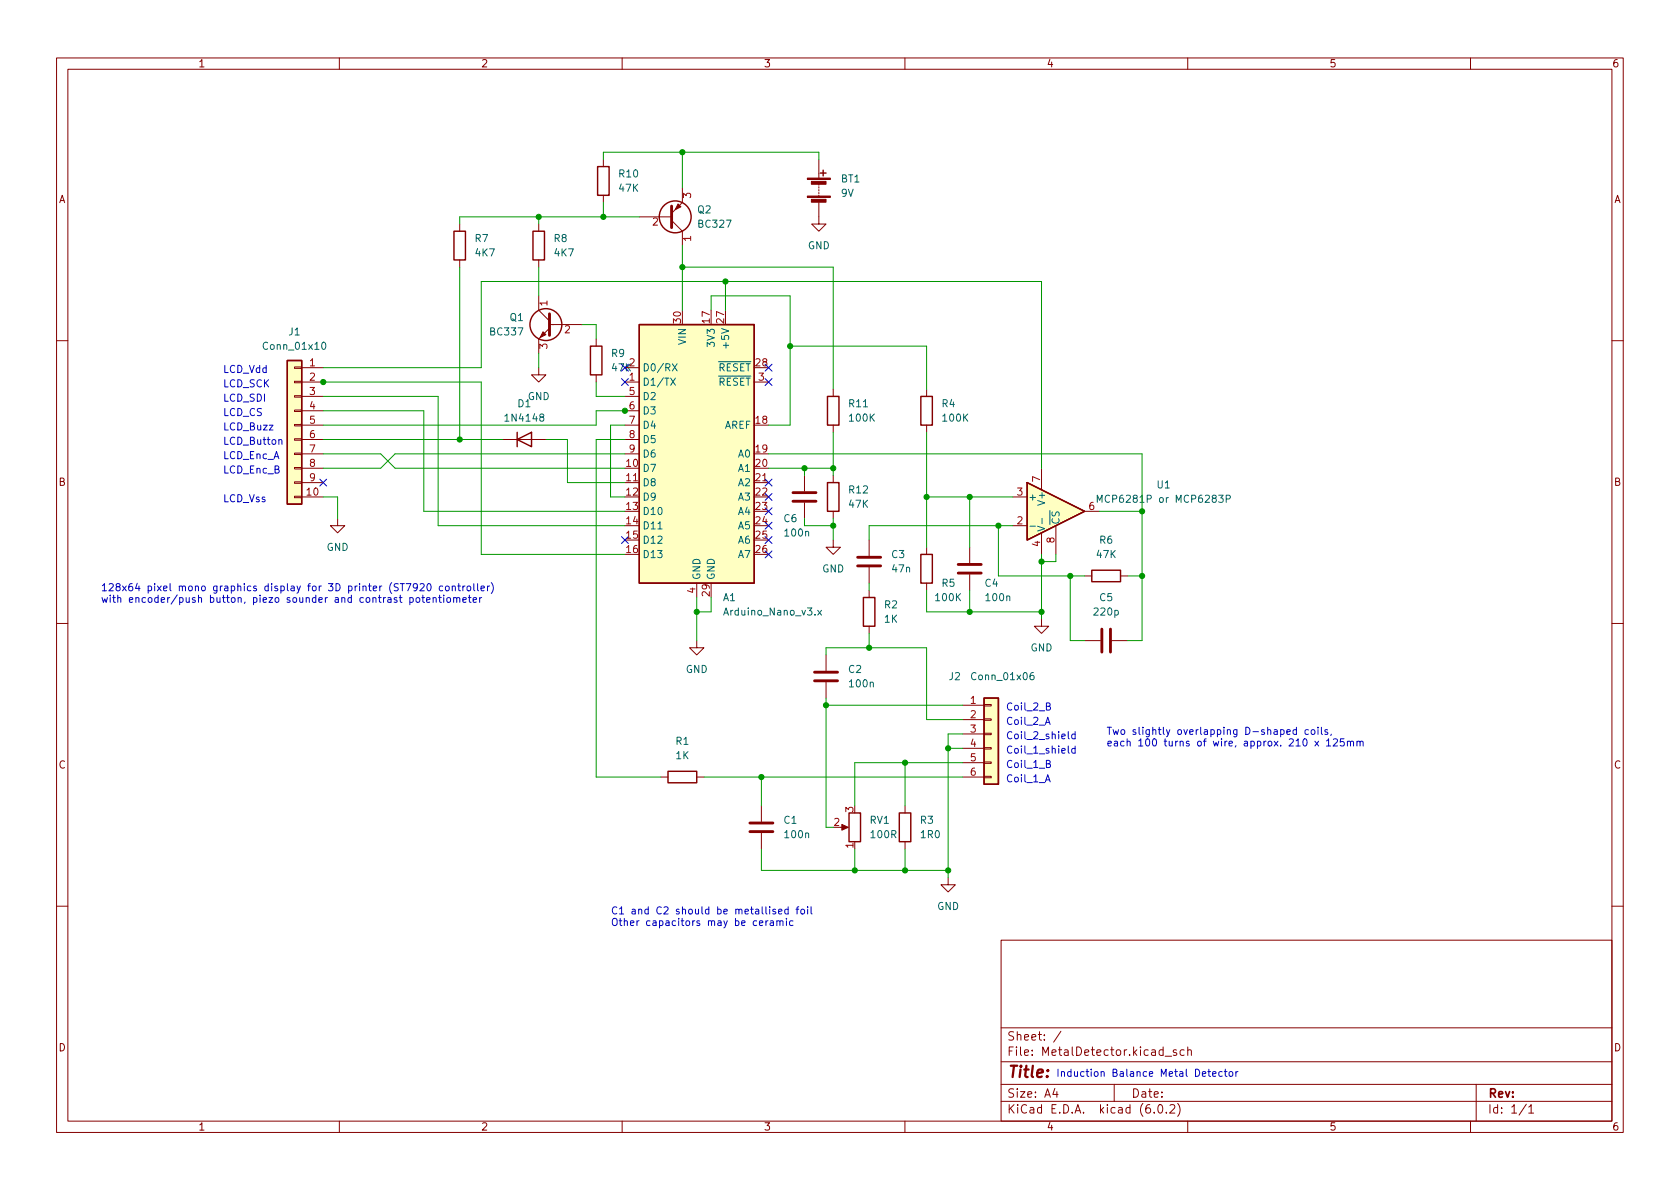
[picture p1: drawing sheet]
<svg xmlns="http://www.w3.org/2000/svg" width="297mm" height="210mm" viewBox="0 0 297 210" stroke-linecap="round" stroke-linejoin="round" font-family="sans-serif">
<g fill="none" stroke="#840000" stroke-width=".18">
<path d="M10 10.2h277v190.1h-277zM12 12.2h273v186.1h-273zM60 10.2v2M110 10.2v2M160 10.2v2M210 10.2v2M260 10.2v2M81.3 39.6v1.3M95.2 39.6v1.3M106.7 28.2v1.3M106.7 34.5v1.3M113 38.3h5.7"/>
<path d="M118.7 39l1.9 1.9v2.5M120.6 33.3v2.5l-1.9 1.9M144.8 35.8v3.8h1.2l-1.2 1.3-1.3-1.3h1.3M144.8 28.2v3.3M144.8 32.5v.3M144.8 33v.3M144.8 33.5v.3M144.8 34v.3M144.8 34.5v.3M81.3 46v1.2M95.2 46v1.2M95.2 52.3v2.6l2 1.9"/>
<path d="M97.2 58l-2 1.9v2.6M97.2 57.4h5.7M105.4 59.9v1.3M10 60.2h2M52.1 77.6h1.2v.2h-1.2zM52.1 75.1h1.2v.2h-1.2zM52.1 72.5h1.2v.3h-1.2zM52.1 70h1.2v.2h-1.2zM52.1 67.4h1.2v.3h-1.2zM52.1 64.9h1.2v.2h-1.2zM53.3 77.7h3.8M53.3 65h3.8"/>
<path d="M53.3 67.6h3.8M53.3 70.1h3.8M53.3 72.6h3.8M53.3 75.2h3.8M88.9 77.7h7.6M95.2 65v1.3h1.3l-1.3 1.3-1.2-1.3h1.2M105.4 66.3v1.3M110.5 77.7h2.5M110.5 65h2.5M110.5 67.6h2.5M110.5 70.1h2.5M110.5 72.6h2.5"/>
<path d="M110.5 75.2h2.5M133.3 67.6h2.6M147.3 68.8v1.3M147.3 75.2v1.2M163.8 68.8v1.3M163.8 75.2v1.2M285 60.2h2M52.1 87.8h1.2v.2h-1.2zM52.1 85.2h1.2v.3h-1.2zM52.1 82.7h1.2v.2h-1.2zM52.1 80.1h1.2v.3h-1.2zM53.3 87.9h3.8"/>
<path d="M53.3 80.3h3.8M53.3 82.8h3.8M53.3 85.3h3.8M59.7 91.7v1.3h1.3l-1.3 1.2-1.3-1.2h1.3M110.5 80.3h2.5M110.5 85.3h2.5M133.3 85.3h2.6M142.2 84.1v2.8M142.2 88.9v2.8M147.3 95.5v1.3h1.3l-1.3 1.2-1.3-1.2h1.3M147.3 84.1v1.2M147.3 90.4v1.3"/>
<path d="M153.7 95.5v2.8M163.8 96.8v1.2M171.4 96.8v2.8M179.1 93h2.5M179.1 87.9h2.5M184.1 82.8v3.8M184.1 94.2v3.8M186.7 93v5M191.8 90.4h2.5M10 110.2h2M123.2 113.3v1.2h1.3l-1.3 1.3-1.3-1.3h1.3M123.2 103.1v2.6"/>
<path d="M146 115.8v2.8M153.7 100.3v2.8M153.7 104.4v1.3M153.7 110.7v1.3M163.8 103.1v1.3M171.4 101.6v2.8M184.1 109.5v1.2h1.3l-1.3 1.3-1.2-1.3h1.2M191.8 101.8h1.2M191.8 113.3h2.8M196.6 113.3h2.8M198.1 101.8h1.3M285 110.2h2"/>
<path d="M116.8 137.4h1.3M123.2 137.4h1.3M146 120.6v2.8M170.2 137.4h3.8M170.2 124.7h3.8M170.2 127.2h3.8M170.2 129.8h3.8M170.2 132.3h3.8M170.2 134.9h3.8M174 137.3h1.3v.2h-1.3zM174 134.7h1.3v.3h-1.3zM174 132.2h1.3v.3h-1.3z"/>
<path d="M174 129.7h1.3v.2h-1.3zM174 127.1h1.3v.3h-1.3zM174 124.6h1.3v.2h-1.3zM134.6 142.5v2.8M134.6 147.3v2.8M148.6 146.3h1M160 142.5v1.3M160 148.8v1.3M167.6 155.2v1.3h1.3l-1.3 1.2-1.2-1.2h1.2M10 160.2h2M177 166.3h108v32h-108zM285 160.2h2"/>
<path d="M60 198.3v2M110 198.3v2M160 198.3v2M177 194.8h108M177 191.8h108M177 187.8h108M177 181.8h108M186.5 192.5l-.4 1h1M186.9 193v1M187.6 182.4l-1.3 1.9M197 191.8v3M204.1 196.7v.1"/>
<path d="M204.9 195.4l.2-.1a.81 .81 0 0 1 .6 .7 .81 .81 0 0 1-.3 .8h-.2a.81 .81 0 0 1-.6-.6 .81 .81 0 0 1 .3-.8zM206 186.8h1.1M206.2 196.7v.1M206.9 195.5l.5-.2 .2 .2 .1 .3-.9 1h.9M208 185.7l-.4-.1-.2 .2 .1 .3 .5 .1v.4h-.6M208.2 195.1a1.72 1.72 0 0 1 0 2.3M209.4 185.7l-.5-.1-.3 .3v.4l.2 .3h.6M210 198.3v2M210 185.8l.2-.2 .4 .1v.9M210 185.1v1.5M260 198.3v2M261 191.8v6.5"/>
<path d="M269.9 195.3l-1.3 1.9M270.3 195.8l.4-.5v1.5M270.3 196.8h.9"/>
</g>
<g fill="#840000" stroke="#840000" stroke-width=".18">
<path d="M148.8 145.8l1.2 .5-1.2 .5z"/>
<path d="M96 58.7l.5 .5-1 .5z"/>
<path d="M142.7 34.7h4.1v.2h-4.1z"/>
<path d="M142.7 31.5h4.1v.2h-4.1z"/>
<path d="M143.5 35.2h2.5v.6h-2.5z"/>
<path d="M143.5 32.1h2.5v.5h-2.5z"/>
<path d="M119.9 36.1l.5 .5-1 .5z"/>
</g>
<g fill="none" stroke="#840000" stroke-width=".25">
<path d="M105.7 29.5h2v5h-2zM145 30.6h1M145.5 30.1v1M80.3 40.9h2v5.1h-2zM94.2 40.9h2.1v5.1h-2.1zM113 57.4h20.3v45.7h-20.3zM50.8 63.7h2.5v25.4h-2.5zM91.4 77.7l2.6-1.3v2.6zM91.4 76.4v2.6M104.4 61.2h2v5.1h-2zM146.3 70.1h2v5.1h-2zM162.8 70.1h2v5.1h-2z"/>
<path d="M146.3 85.3h2v5.1h-2zM162.8 98h2v5.1h-2zM181.6 85.3l10.2 5.1-10.2 5.1zM152.7 105.7h2v5h-2zM193 100.8h5.1v2.1h-5.1zM118.1 136.4h5.1v2h-5.1zM174 123.4h2.5v15.3h-2.5zM150.1 143.8h2v5h-2zM159 143.8h2v5h-2z"/>
<circle cx="119.4" cy="38.3" r="2.82"/>
<circle cx="96.5" cy="57.4" r="2.82"/>
</g>
<g fill="#ffffc2" stroke="#ffffc2" stroke-width=".18">
<path d="M181.6 85.3l10.2 5.1-10.2 5.1z"/>
<path d="M174 123.4h2.5v15.3h-2.5z"/>
<path d="M50.8 63.7h2.5v25.4h-2.5z"/>
<path d="M113 57.4h20.3v45.7h-20.3z"/>
</g>
<g fill="none" stroke="#006464" stroke-width=".18">
<path d="M57 60.6l.2-.1a.68 .68 0 0 1 .4 .6 .68 .68 0 0 1-.4 .7l-.2-.1-.1-.4zM118.6 66.9l.8 1.2M118.9 64.3l.8 1.3M119.4 66.9l-.8 1.2M119.7 64.3l-.8 1.3M116.3 93.5h.8M182.1 93h1M183.5 93.1l1.2 .4-1.2 .4M184.2 91.7v.9M194 88.8v-1.2l.4 .9 .5-.9v1.2M216.8 88.2h.6l.1-.2v-.3l-.7-.1v1.2M144.6 107.9l.6 .9"/>
<path d="M145.2 107.9l-.6 .9M182.7 118.9l-.3 .1a.86 .86 0 0 0 0 1.2l.4-.1v-.4l-.2-.3h-.2l-.3 .3"/>
</g>
<g fill="none" stroke="#840000" stroke-width=".51">
<path d="M118.7 36.4v3.9M97.2 55.5v3.8M140.2 88.6h4.1M140.2 87.1h4.1M151.6 98.5h4.1M169.4 99.8h4.1M144 118.9h4.1M151.6 100.1h4.1M169.4 101.3h4.1M194.8 111.2v4.1M196.3 111.2v4.1M144 120.4h4.1"/>
<path d="M132.6 147.1h4.1M132.6 145.5h4.1"/>
</g>
<g fill="none" stroke="#0000c2" stroke-width=".18">
<path d="M49.3 77.9l.2-.2 .3 .1v.8M72.5 105.7h.3l.3 .2-.1 .6h-.5M72.5 105.7v1.2M73.7 105.7h.3l.2 .2v.4l-.2 .2h-.3l-.1-.2zM73.8 103.7l-.2 .3h-.3l-.2-.3 .1-.4 .4-.1 .1 .1a.84 .84 0 0 1-.3 1.2h-.2M74.3 103.3l.5-.1 .2 .4-.8 .9h.8M74.6 105.7h.5M74.8 105.2v1.1l.3 .2M75.4 106.1l.6-.1v-.3h-.4l-.2 .2 .1 .6h.5M75.6 103.3l.2-.1a.68 .68 0 0 1 .4 .6 .68 .68 0 0 1-.4 .7l-.2-.1-.1-.4zM76.6 105.8l.2-.1h.3v.8M76.6 105.7v.8"/>
<path d="M77.5 105.7h.5M77.7 105.2v1.1l.3 .2M78.3 103.7l-.4-.1-.2 .3 .1 .5h.5M78.5 105.2v.2M78.5 105.7v.8M78.9 103.7l.3-.1 .2 .3v.3l-.2 .3-.3-.1-.1-.2zM79.1 105.7h.3l.3 .2v.4l-.3 .2h-.3l-.1-.2zM80 103.7l.1-.1 .3 .1 .1 .8M80 103.6v.9M80.2 105.8l.2-.1h.3l.1 .8M80.2 105.7v.8M80.8 105.9l.1-.2h.3l.1 .8"/>
<path d="M80.9 103.6h.5M81.1 103.2v1.1l.3 .2M81.8 106.1l.6-.1v-.3h-.4l-.2 .2 .1 .6h.5M81.8 103.6v.9M82.2 103.6l-.4 .3M82.7 103.7l.3-.1 .2 .3v.3l-.2 .3-.3-.1-.1-.2zM82.8 105.7h.5M83 105.2v1.1l.3 .2M83.7 106.1l.6-.1-.1-.3h-.4l-.1 .2v.6h.5M83.8 103.2v1.1l.2 .2M84.4 103.2v1.1l.2 .2M84.8 105.7v.8"/>
<path d="M85 104.1l.7-.2-.1-.2-.4-.1-.2 .2 .1 .6h.5M85.2 105.7l-.4 .2M86.2 103.6v.9M86.6 103.6l-.4 .3M86.9 103a1.46 1.46 0 0 1 0 2M184.8 128.1l.5-1.3 .4 1.3M184.8 138.3l.5-1.3 .4 1.3M185 124.9l.6-.1 .1-.1-.1-.3-.6-.1v1.3h.5l.2-.2v-.3l-.3-.2M185 135.1l.6-.1 .1-.2-.1-.2-.6-.1v1.2h.5l.2-.1v-.3l-.3-.2M188.9 131.9v1.1l.2 .2M188.9 129.4v1.1l.2 .1M190.1 132.4l-.4-.1-.2 .3 .1 .5h.5"/>
<path d="M190.1 129.9l-.4-.1-.2 .2 .1 .6h.5M190.1 129.4v1.2M190.1 131.9v1.3M227.5 129.5l.6-.2v-.2l-.4-.1-.2 .2 .1 .6h.5M229.2 129.1l-.3-.1-.3 .3 .1 .5h.5M229.2 128.6v1.3M231.3 129.1l-.3-.1-.3 .3 .2 .5h.4M231.9 129.1l.3-.1 .3 .3v.3l-.3 .3-.3-.1-.1-.2zM232.5 131.1l.7 .8M233 128.6v.1M233 129v.9M233.2 131.1l-.7 .8"/>
<path d="M233.6 128.6v1.1l.2 .2M234.5 131l.4-.4v1.3M234.5 131.9h.8M234.7 129.1l-.3-.1-.2 .2 .1 .2 .4 .1v.3h-.5M235.4 129.8l-.1 .3M235.8 130.8l.4-.2 .3 .4-.8 .9h.8M237.6 130.6h-.6v.7l.1-.2 .5 .1 .1 .2-.1 .4-.2 .1-.4-.1M238.2 131.2l.2-.1h.3l.1 .8M238.2 131.1v.8M238.8 131.3l.2-.2h.3v.8M239.9 131.2l.2-.1h.3l.1 .8M239.9 131.1v.8"/>
<path d="M240.5 131.3l.2-.2h.3v.8M134.3 163.2l.6-.1-.1-.2-.3-.1-.2 .2v.6h.5M135.4 162.8v.9M135.8 162.8l-.4 .3M136.2 162.9h.5l.1 .8M136.8 163.1l-.5 .1-.2 .2 .2 .3 .5-.1M137.1 160.8h-.3l-.2 .2 .1 .1 .4 .2v.3h-.5M137.4 162.9l.1-.1 .3 .1 .1 .8M137.4 162.8v.9M137.7 161.2l.6-.1-.1-.3h-.4l-.1 .2v.6h.5M137.9 163l.2-.2 .3 .1v.8M139.1 162.4v.1"/>
<path d="M139.1 162.8v.9M139.4 160.8h-.4l-.3 .2 .2 .6h.5M139.4 160.4v1.2M140.2 162.9l-.4-.1-.2 .3 .1 .5h.5M140.7 160.8h.5M141.2 160.4l-.3 .1v1.1M141.7 160.8h.3l.3 .2v.4l-.3 .2h-.3l-.1-.2zM142.8 160.4v.1M142.8 160.8v.8M143.4 160.4v1l.2 .2M213.6 189.5h.4M213.7 189.1v1.1l.3 .1"/>
<path d="M214.4 189.9l.6-.1-.1-.2-.3-.1-.2 .2 .1 .6h.4M216.1 189.6l-.4-.1-.2 .2 .1 .6h.5M216.5 189.5h.4M216.6 189.1v1.1l.3 .1M217.4 189.6l.3-.1 .3 .2v.4l-.3 .2h-.3l-.1-.2zM218.5 189.5v.8M218.9 189.5l-.4 .2"/>
</g>
<g fill="none" stroke="#009600" stroke-width=".18">
<path d="M95.2 38.3v1.3M106.7 28.2v-1.3h38.1v1.3M106.7 35.8v2.5M113 38.3h-31.7v1.3M120.6 26.9v6.4M81.3 47.2v30.5M95.2 47.2v5.1M102.9 57.4h2.5v2.5M120.6 47.2h26.7v21.6M120.6 43.4v11.5M125.7 54.9v-2.6h14v22.9h-3.8M128.3 49.8v5.1"/>
<path d="M57.1 67.7v-.1h28v30.4h25.4M57.1 77.7h31.8M57.1 65h28v-15.2h99v33M57.1 70.1h20.4v22.9h33M57.1 72.6h17.8v17.8h35.6M95.2 62.5v2.5M96.5 77.7h3.8v7.6h10.2M105.4 67.6v2.5h5.1M110.5 77.7h-5.1v59.7h11.4M110.5 75.2h-2.6v12.7h2.6M110.6 72.6h-5.2v2.6h-48.3M139.7 61.2h24.1v7.6"/>
<path d="M147.3 76.4v7.7M163.8 76.4v20.4M57.1 80.3h10.2l2.5 2.5h40.7M57.1 87.9h2.6v3.8M110.5 80.3h-40.7l-2.5 2.5h-10.2M135.9 80.3h66v33h-2.5M135.9 82.8h11.4M142.2 91.7v1.3h5.1M142.2 82.8v1.3M147.3 91.7v3.8M163.8 87.9h15.3M171.4 87.9v8.9"/>
<path d="M176.5 93v8.8h15.3M179.1 93h-25.4v2.5M184.1 98v11.5M186.7 98v1.3h-2.6M194.3 90.4h7.6M123.2 105.7v7.6M125.7 105.7v2.5h-2.5M146 115.8v-1.3h17.8v12.7h6.4M153.7 103.1v1.3M153.7 112v2.5M163.8 104.4v3.8h20.3M171.4 104.4v3.8"/>
<path d="M189.2 101.8v11.5h2.6M199.4 101.8h2.5M124.5 137.4h45.7M134.6 137.4v5.1M146 124.7h24.2M146 123.4v22.9h1.3M160 134.9v7.6M167.6 132.3h2.6M170.2 134.9h-19.1v7.6M170.2 129.8h-2.6v25.4M134.6 150.1v3.8h33M151.1 150.1v3.8"/>
<path d="M160 150.1v3.8"/>
</g>
<g fill="none" stroke="#000084" stroke-width=".18">
<path d="M109.9 66.9l1.2 1.3M111.1 66.9l-1.2 1.3M135.3 66.9l1.2 1.3M135.3 64.4l1.2 1.2M136.5 66.9l-1.2 1.3M136.5 64.4l-1.2 1.2M56.5 84.7l1.3 1.2M57.8 84.7l-1.3 1.2M109.9 94.9l1.2 1.2M111.1 94.9l-1.2 1.2M135.3 84.7l1.2 1.2M135.3 87.3l1.2 1.2"/>
<path d="M135.3 94.9l1.2 1.2M135.3 97.4l1.2 1.2M135.3 92.3l1.2 1.3M135.3 89.8l1.2 1.2M136.5 84.7l-1.2 1.2M136.5 87.3l-1.2 1.2M136.5 94.9l-1.2 1.2M136.5 97.4l-1.2 1.2M136.5 92.3l-1.2 1.3M136.5 89.8l-1.2 1.2"/>
</g>
<g fill="#009600" stroke="#009600" stroke-width=".18">
<circle cx="201.9" cy="101.8" r=".46"/>
<circle cx="189.2" cy="101.8" r=".46"/>
<circle cx="184.1" cy="99.3" r=".46"/>
<circle cx="171.4" cy="87.9" r=".46"/>
<circle cx="176.5" cy="93" r=".46"/>
<circle cx="163.8" cy="87.9" r=".46"/>
<circle cx="201.9" cy="90.4" r=".46"/>
<circle cx="81.3" cy="77.7" r=".46"/>
<circle cx="57.1" cy="67.6" r=".46"/>
<circle cx="153.7" cy="114.5" r=".46"/>
<circle cx="171.4" cy="108.2" r=".46"/>
<circle cx="167.6" cy="132.3" r=".46"/>
<circle cx="146" cy="124.7" r=".46"/>
<circle cx="160" cy="134.9" r=".46"/>
<circle cx="151.1" cy="153.9" r=".46"/>
<circle cx="167.6" cy="153.9" r=".46"/>
<circle cx="160" cy="153.9" r=".46"/>
<circle cx="184.1" cy="108.2" r=".46"/>
<circle cx="110.5" cy="72.6" r=".46"/>
<circle cx="95.2" cy="38.3" r=".46"/>
<circle cx="120.6" cy="26.9" r=".46"/>
<circle cx="139.7" cy="61.2" r=".46"/>
<circle cx="128.3" cy="49.8" r=".46"/>
<circle cx="106.7" cy="38.3" r=".46"/>
<circle cx="120.6" cy="47.2" r=".46"/>
<circle cx="123.2" cy="108.2" r=".46"/>
<circle cx="134.6" cy="137.4" r=".46"/>
<circle cx="147.3" cy="82.8" r=".46"/>
<circle cx="142.2" cy="82.8" r=".46"/>
<circle cx="147.3" cy="93" r=".46"/>
</g>
<text font-size="2.8" fill="#840000" x="178" y="190.6">Title:</text>
<g font-size="2.1" fill="#840000">
<text x="178" y="184">Sheet: /</text>
<text x="178" y="186.7">File: MetalDetector.kicad_sch</text>
<text x="178" y="196.9">KiCad E.D.A. kicad (6.0.2)</text>
<text x="178" y="194.1">Size: A4</text>
<text x="200" y="194.1">Date:</text>
<text x="263" y="194.1">Rev:</text>
<text x="263" y="196.9">Id: 1/1</text>
</g>
<g font-size="1.8" fill="#840000">
<text x="35" y="11.9">1</text>
<text x="85" y="11.9">2</text>
<text x="135" y="11.9">3</text>
<text x="185" y="11.9">4</text>
<text x="235" y="11.9">5</text>
<text x="285" y="11.9">6</text>
<text x="10.3" y="35.9">A</text>
<text x="285.3" y="35.9">A</text>
<text x="10.3" y="85.9">B</text>
<text x="285.3" y="85.9">B</text>
<text x="10.3" y="135.9">C</text>
<text x="285.3" y="135.9">C</text>
<text x="10.3" y="185.9">D</text>
<text x="285.3" y="185.9">D</text>
<text x="35" y="199.9">1</text>
<text x="85" y="199.9">2</text>
<text x="135" y="199.9">3</text>
<text x="185" y="199.9">4</text>
<text x="235" y="199.9">5</text>
<text x="285" y="199.9">6</text>
</g>
<g font-size="1.8" fill="#006464">
<text x="109.5" y="31.4">R10</text>
<text x="109.5" y="33.9">47K</text>
<text x="148.7" y="32.3">BT1</text>
<text x="148.7" y="34.8">9V</text>
<text x="123.4" y="37.7">Q2</text>
<text x="123.6" y="40.3">BC327</text>
<text x="84" y="42.8">R7</text>
<text x="84.1" y="45.3">4K7</text>
<text x="98" y="42.8">R8</text>
<text x="98.1" y="45.3">4K7</text>
<text x="142.8" y="44.1">GND</text>
<text x="51.1" y="59.3">J1</text>
<text x="86.8" y="59.3">BC337</text>
<text x="90.2" y="56.8">Q1</text>
<text x="46.9" y="61.8">Conn_01x10</text>
<text x="108.1" y="63.1">R9</text>
<text x="113.5" y="65.7">D0/RX</text>
<text x="121.3" y="60.9" transform="rotate(-90 121.3 60.9)">VIN</text>
<text x="125.6" y="65.7">~{RESET}</text>
<text x="126.4" y="61.1" transform="rotate(-90 126.4 61.1)">3V3</text>
<text x="128.9" y="61.1" transform="rotate(-90 128.9 61.1)">+5V</text>
<text x="93.3" y="70.7">GND</text>
<text x="113.5" y="68.2">D1/TX</text>
<text x="113.5" y="70.7">D2</text>
<text x="125.6" y="68.2">~{RESET}</text>
<text x="89.6" y="74.5">1N4148</text>
<text x="91.6" y="72">D1</text>
<text x="113.5" y="73.3">D3</text>
<text x="113.5" y="75.8">D4</text>
<text x="128" y="75.8">AREF</text>
<text x="150.2" y="72">R11</text>
<text x="150.3" y="74.5">100K</text>
<text x="166.6" y="72">R4</text>
<text x="166.8" y="74.5">100K</text>
<text x="113.5" y="83.4">D7</text>
<text x="113.5" y="78.4">D5</text>
<text x="113.5" y="80.9">D6</text>
<text x="130.6" y="80.9">A0</text>
<text x="130.6" y="83.4">A1</text>
<text x="113.5" y="86">D8</text>
<text x="113.5" y="88.5">D9</text>
<text x="130.6" y="86">A2</text>
<text x="130.6" y="88.5">A3</text>
<text x="150.2" y="87.2">R12</text>
<text x="150.2" y="89.8">47K</text>
<text x="181.7" y="88.5">+</text>
<text x="184.8" y="88.9" transform="rotate(-90 184.8 88.9)">V+</text>
<text x="195.3" y="88.9">MCP6281P or MCP6283P</text>
<text x="204.6" y="86.4">U1</text>
<text x="113.5" y="91.1">D10</text>
<text x="113.5" y="93.6">D11</text>
<text x="130.6" y="91.1">A4</text>
<text x="130.6" y="93.6">A5</text>
<text x="138.6" y="92.3">C6</text>
<text x="138.9" y="94.9">100n</text>
<text x="187.3" y="92.8" transform="rotate(-90 187.3 92.8)">~{CS}</text>
<text x="57.7" y="97.4">GND</text>
<text x="113.5" y="96.1">D12</text>
<text x="113.5" y="98.7">D13</text>
<text x="130.6" y="96.1">A6</text>
<text x="130.6" y="98.7">A7</text>
<text x="145.4" y="101.2">GND</text>
<text x="157.7" y="98.7">C3</text>
<text x="157.8" y="101.2">47n</text>
<text x="194" y="98.7">47K</text>
<text x="194.4" y="96.1">R6</text>
<text x="123.8" y="102.6" transform="rotate(-90 123.8 102.6)">GND</text>
<text x="126.4" y="102.6" transform="rotate(-90 126.4 102.6)">GND</text>
<text x="127.8" y="106.3">A1</text>
<text x="156.4" y="107.6">R2</text>
<text x="165.5" y="106.3">100K</text>
<text x="166.6" y="103.8">R5</text>
<text x="174.2" y="103.8">C4</text>
<text x="174.4" y="106.3">100n</text>
<text x="194.4" y="106.3">C5</text>
<text x="128.3" y="108.8">Arduino_Nano_v3.x</text>
<text x="156.4" y="110.1">1K</text>
<text x="193.6" y="108.8">220p</text>
<text x="121.2" y="119">GND</text>
<text x="150" y="119">C2</text>
<text x="182.2" y="115.2">GND</text>
<text x="150.3" y="121.5">100n</text>
<text x="167.8" y="120.3">J2</text>
<text x="172.1" y="120.3">Conn_01x06</text>
<text x="119.5" y="131.7">R1</text>
<text x="119.5" y="134.2">1K</text>
<text x="138.6" y="145.7">C1</text>
<text x="138.9" y="148.2">100n</text>
<text x="153.8" y="145.7">RV1</text>
<text x="154.1" y="148.2">100R</text>
<text x="162.7" y="145.7">R3</text>
<text x="162.9" y="148.2">1R0</text>
<text x="165.7" y="160.9">GND</text>
</g>
<g font-size="1.8" fill="#a90000">
<text x="122.2" y="35" transform="rotate(-90 122.2 35)">3</text>
<text x="115.4" y="39.9">2</text>
<text x="122.2" y="42.7" transform="rotate(-90 122.2 42.7)">1</text>
<text x="96.8" y="54.1" transform="rotate(-90 96.8 54.1)">1</text>
<text x="99.8" y="58.9">2</text>
<text x="120.4" y="57.1" transform="rotate(-90 120.4 57.1)">30</text>
<text x="125.5" y="57.1" transform="rotate(-90 125.5 57.1)">17</text>
<text x="128" y="57.1" transform="rotate(-90 128 57.1)">27</text>
<text x="54.8" y="64.8">1</text>
<text x="96.8" y="61.7" transform="rotate(-90 96.8 61.7)">3</text>
<text x="111.3" y="64.8">2</text>
<text x="133.6" y="64.8">28</text>
<text x="54.8" y="67.3">2</text>
<text x="54.8" y="69.8">3</text>
<text x="111.3" y="67.3">1</text>
<text x="111.3" y="69.8">5</text>
<text x="134.1" y="67.3">3</text>
<text x="54.8" y="72.4">4</text>
<text x="54.8" y="74.9">5</text>
<text x="54.8" y="77.5">6</text>
<text x="111.3" y="72.4">6</text>
<text x="111.3" y="74.9">7</text>
<text x="111.3" y="77.5">8</text>
<text x="133.6" y="74.9">18</text>
<text x="54.8" y="80">7</text>
<text x="54.8" y="82.5">8</text>
<text x="110.8" y="82.5">10</text>
<text x="111.3" y="80">9</text>
<text x="133.6" y="80">19</text>
<text x="133.6" y="82.5">20</text>
<text x="54.3" y="87.6">10</text>
<text x="54.8" y="85.1">9</text>
<text x="110.8" y="85.1">11</text>
<text x="110.8" y="87.6">12</text>
<text x="133.6" y="85.1">21</text>
<text x="133.6" y="87.6">22</text>
<text x="179.8" y="87.6">3</text>
<text x="183.9" y="85.2" transform="rotate(-90 183.9 85.2)">7</text>
<text x="110.8" y="90.2">13</text>
<text x="110.8" y="92.7">14</text>
<text x="110.8" y="95.2">15</text>
<text x="133.6" y="90.2">23</text>
<text x="133.6" y="92.7">24</text>
<text x="133.6" y="95.2">25</text>
<text x="179.8" y="92.7">2</text>
<text x="186.4" y="96" transform="rotate(-90 186.4 96)">8</text>
<text x="192.5" y="90.2">6</text>
<text x="110.8" y="97.8">16</text>
<text x="133.6" y="97.8">26</text>
<text x="183.9" y="96.6" transform="rotate(-90 183.9 96.6)">4</text>
<text x="122.9" y="104.9" transform="rotate(-90 122.9 104.9)">4</text>
<text x="125.5" y="105.4" transform="rotate(-90 125.5 105.4)">29</text>
<text x="171.6" y="124.5">1</text>
<text x="171.6" y="127">2</text>
<text x="171.6" y="129.5">3</text>
<text x="171.6" y="132.1">4</text>
<text x="171.6" y="134.6">5</text>
<text x="171.6" y="137.2">6</text>
<text x="150.9" y="143.6" transform="rotate(-90 150.9 143.6)">3</text>
<text x="147.5" y="146">2</text>
<text x="150.9" y="150" transform="rotate(-90 150.9 150)">1</text>
</g>
<g font-size="1.8" fill="#0000c2">
<text x="39.4" y="65.9">LCD_Vdd</text>
<text x="39.4" y="68.5">LCD_SCK</text>
<text x="39.4" y="71">LCD_SDI</text>
<text x="39.4" y="73.6">LCD_CS</text>
<text x="39.4" y="76.1">LCD_Buzz</text>
<text x="39.4" y="78.6">LCD_Button</text>
<text x="39.4" y="81.2">LCD_Enc_A</text>
<text x="39.4" y="83.7">LCD_Enc_B</text>
<text x="39.4" y="88.8">LCD_Vss</text>
<text x="17.8" y="104.5">128x64 pixel mono graphics display for 3D printer (ST7920 controller)</text>
<text x="17.8" y="106.6">with encoder/push button, piezo sounder and contrast potentiometer</text>
<text x="177.8" y="125.6">Coil_2_B</text>
<text x="177.8" y="128.2">Coil_2_A</text>
<text x="177.8" y="130.7">Coil_2_shield</text>
<text x="195.6" y="129.9">Two slightly overlapping D-shaped coils,</text>
<text x="195.6" y="132">each 100 turns of wire, approx. 210 x 125mm</text>
<text x="177.8" y="135.8">Coil_1_B</text>
<text x="177.8" y="133.2">Coil_1_shield</text>
<text x="177.8" y="138.3">Coil_1_A</text>
<text x="107.9" y="161.7">C1 and C2 should be metallised foil</text>
<text x="107.9" y="163.7">Other capacitors may be ceramic</text>
<text x="186.7" y="190.4">Induction Balance Metal Detector</text>
</g>
<text font-size="1.8" fill="#000084" x="108.3" y="65.7">47K</text>
</svg>
